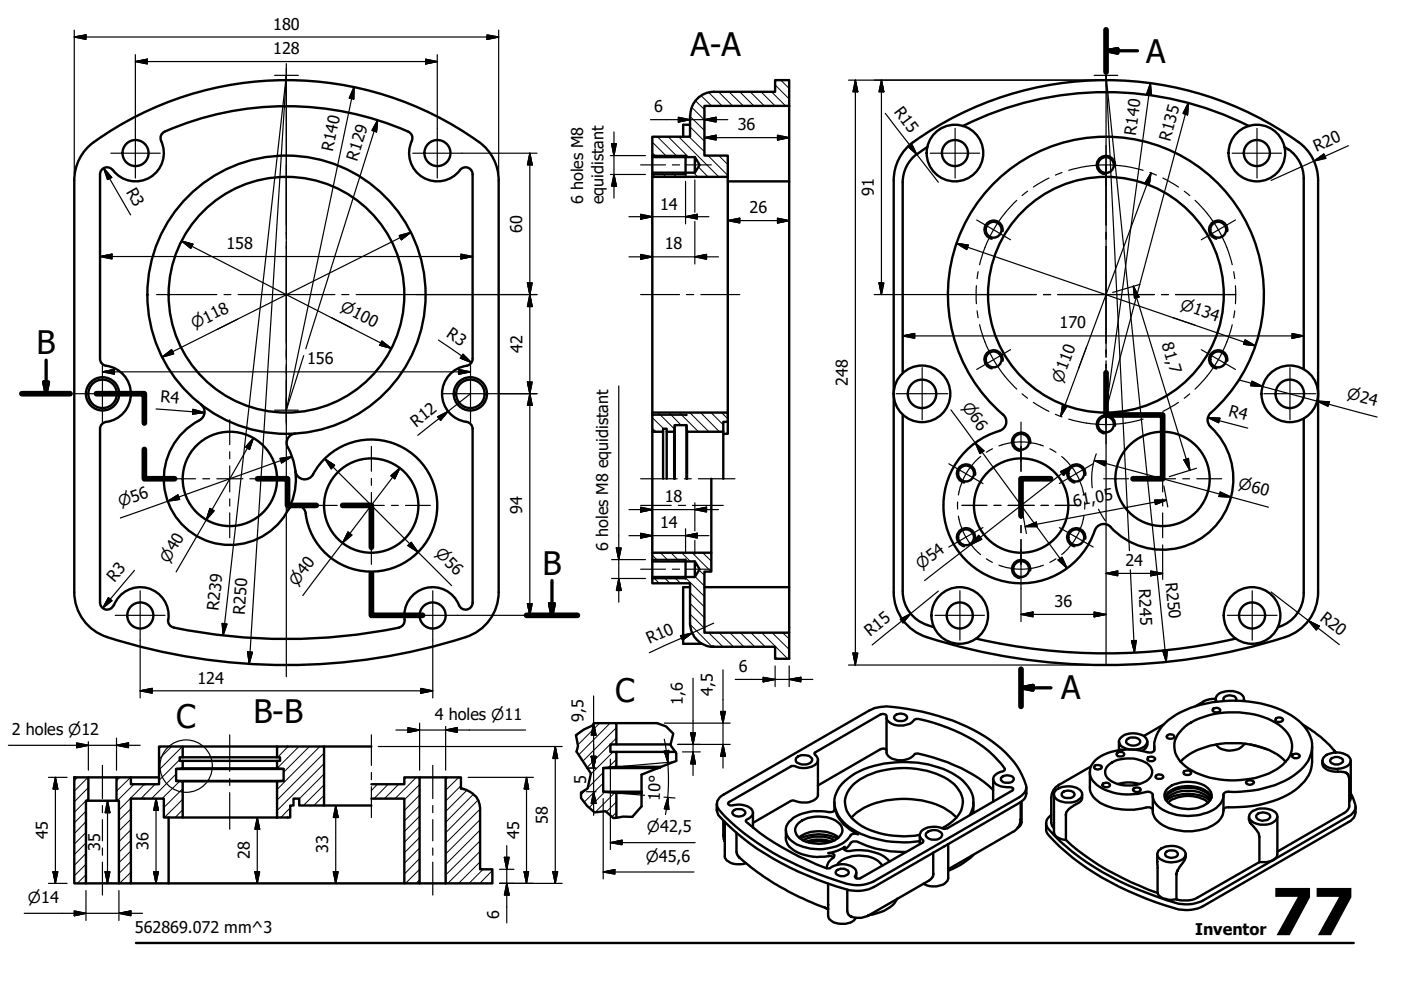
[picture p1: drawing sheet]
<svg xmlns="http://www.w3.org/2000/svg" width="297mm" height="210mm" viewBox="0 0 297 210" stroke-linecap="round" stroke-linejoin="round" font-family="sans-serif">
<!-- layer: Hatch (ISO) -->
<g fill="none" stroke="#000" stroke-width=".21">
<path d="M150.2 19.6l2.9 2.9M152.3 19.5l3 3M154.6 19.5l3 3M156.8 19.5l3 3M159.1 19.5l3 3M161.4 19.5l2.9 3M163.6 19.5l3 3M164.3 18l3 3M165.5 17l1.8 1.8M138.3 36.9l.6 .6M138.3 32.4l1 .9M138.3 30.1l3.2 3.2"/>
<path d="M139.4 29l4.3 4.3M140.3 36.6l.9 .9M141.7 29l4.3 4.3M142.6 36.6l.8 .9M143.9 29l8.5 8.5M144.8 36.6l.9 .9M146.1 29l3.3 3.2M146.3 26.9l3.1 3M146.3 24.7l3.1 3M146.7 22.8l2.7 2.6M147.1 36.6l.8 .9M147.4 21.4l2 1.8"/>
<path d="M148.1 35.4l2 2.1M148.7 20.3l2.2 2.2M150.1 33l4.2 4.2M152.4 33l1.9 1.9M138.3 90.8l.8 .7M138.3 88.6l2.4 2.3M139.5 87.5l3.5 3.5M141.8 87.5l2.6 2.6M144 87.5l4.1 4M145.7 91.4l.1 .1M146.2 87.5l4.1 4M148.5 87.5l4 4"/>
<path d="M150.7 87.5l2.7 2.6M153 87.5l1.3 1.3M138.3 117.7l1.3 1.3M140 117.2l1.9 1.8M142.2 117.2l1.9 1.8M144.5 117.2l1.9 1.8M146.7 117.2l4 4M149 117.2l1.8 1.8M138.4 122.3l1.4 1.4M140.7 122.3l1.3 1.4M142.9 122.3l1.4 1.4M145.2 122.3l4.2 4.2"/>
<path d="M146.3 130.2l3.1 3M146.3 127.9l3.1 3.1M146.3 125.7l3.1 3M146.4 132.4l4.6 4.7M147.4 122.3l2 1.9M148.2 120.9l1.2 1.1M150.2 134.1l3.1 3M152.5 134.1l3 3M154.7 134.1l3 3M157 134.1l3 3M159.2 134.1l3 3M161.5 134.1l5.5 5.6"/>
<path d="M163.7 134.1l3.6 3.6M164.3 139.2l.5 .5M165.9 134.1l1.4 1.4M34.2 158.3l-.5 .4M36.4 158.3l-2.7 2.6M38.7 158.3l-5 4.9M58.9 158.3l-.2 .1M61.1 158.3l-2.2 2.3M63.4 158.3l-4.7 4.6M65.6 158.3l-5.5 5.4M67.8 158.3l-9.1 9.1M68.7 159.7l-10 9.9"/>
<path d="M122.9 155.3l-.7 .8M127.1 153.3l-4.6 4.7M129.3 153.3l-6.6 6.8M130 159.4l-4.8 4.8M130.7 156.5l-6.2 6.2M130.7 154.3l-7.1 7.1M16.4 164.8l-.7 .7M18.2 178.7l-2.5 2.5M18.2 176.5l-2.5 2.5M18.2 174.2l-2.5 2.6M18.2 172l-2.5 2.5M18.7 164.8l-3 2.9"/>
<path d="M18.7 169.3l-3 2.9M18.7 167l-3 3M25.4 164.8l-.7 .7M27.7 164.8l-3 2.9M27.7 175.9l-2.5 2.6M27.7 178.2l-2.5 2.5M27.7 173.7l-2.5 2.5M27.7 171.5l-2.5 2.5M28.4 166.3l-3.5 3.5M30.7 166.3l-5.5 5.4M32.9 166.3l-3 3M37.3 164.1l-5.2 5.2"/>
<path d="M38.1 165.6l-3.7 3.7M38.1 161.1l-4.4 4.4M38.7 171.7l-1.6 1.6M38.7 169.5l-3.8 3.8M38.7 167.2l-4 4M38.7 162.7l-.2 .3M38.7 160.4v.2M61.5 171.3l-1.9 2M62.2 170.7l-.2 .1M68.7 168.6l-2.2 2.2M68.7 166.4l-4.4 4.4M68.7 164.1l-5.3 5.3"/>
<path d="M68.7 161.9l-10 10M80 166.3l-1.3 1.3M82.3 166.3l-3 3M84.5 166.3l-3 3M86 164.8l-.3 .3M88.3 164.8l-4.5 4.5M89 179.8l-3.3 3.2M89 177.6l-3.3 3.2M89 175.3l-3.3 3.3M89 173.1l-3.3 3.2M89 170.9l-3.3 3.2M89 168.6l-3.3 3.3"/>
<path d="M89 166.3l-3.3 3.3M95 164.8l-.5 .5M97.3 164.8l-2.8 2.7M97.7 166.6l-3.2 3.2M99 167.5l-4.5 4.6M100.4 168.4l-5.9 5.9M101.3 169.6l-6.8 7M101.8 178.3l-7.3 7.2M101.8 176l-7.3 7.3M101.8 173.8l-7.3 7.3M101.8 171.5l-7.3 7.3M124.4 167.3l-1.2 1.2"/>
<path d="M127.9 166.1l-4.1 4M127.9 163.8l-3.3 3.3M128.3 167.9l-3.4 3.3M130.4 168.1l-4.2 4.1M130.7 172.2l-1 1M130.7 170l-2.1 2.1M130.7 161l-1.8 1.8M18.2 183.2l-2.5 2.5M18.2 185.5l-1.8 1.8M18.2 180.9l-2.5 2.6M27.7 187.2l-.1 .1M27.7 184.9l-2.4 2.4"/>
<path d="M27.7 182.7l-2.5 2.5M27.7 180.4l-2.5 2.5M89 186.5l-.8 .8M89 184.3l-3 3M89 182l-3.3 3.3M101.8 182.7l-4.6 4.6M101.8 180.5l-6.9 6.8M102.4 184.3l-3 3M104.4 186.9l-.5 .4M104.4 184.6l-2.7 2.7"/>
</g>
<!-- layer: Visible (ISO) -->
<g fill="none" stroke="#000" stroke-width=".51">
<path d="M15.7 38.3v87.2M21.2 37v39.1a1.49 1.49 0 0 0 1.3 1.5 6 6 0 0 1 5.2 6.2 6 6 0 0 1-5.6 5.8 1.49 1.49 0 0 0-.9 1.3M23.9 36.1a1.49 1.49 0 0 0-1.7-.6 1.49 1.49 0 0 0-1 1.5M34.2 29.9a6 6 0 0 1-2.4 7.7 6 6 0 0 1-7.9-1.5M34.2 29.9a1.49 1.49 0 0 1 .7-2 64.2 64.2 0 0 1 51.9 .2l.5 .7 .1 .5a6.8 6.8 0 0 0 .3 6.4 6.1 6.1 0 0 0 10.1 .1 1.49 1.49 0 0 1 1.6-.2 1.49 1.49 0 0 1 .8 1.4M100.2 37v39.1a1.49 1.49 0 0 1-1.3 1.5 6.1 6.1 0 0 0-5.2 6.2 6.1 6.1 0 0 0 5.6 5.8 1.49 1.49 0 0 1 .9 1.3M101.6 30.1a10 10 0 0 1 4.1 8.1M101.6 30.1a69.9 69.9 0 0 0-82.4 .6 10 10 0 0 0-3.5 7.5M105.7 38.3v87.2M138.3 37.5v54h2.3v-.6h.8v.6h1.5l.2-1.4h2.4l.2 1.4h7.7v-2.1h.9v-1.9h-16M138.3 33.3v3.3M145.4 33v4"/>
<path d="M146.3 26.5h-1.5v2.5M147.3 33.3v3.3M154.3 38.5h13M154.3 37.5v50M167.3 22.5v-5.5h-3v2.5h-13a5 5 0 0 0-4.9 5M167.3 22.5h-17.9v10.5h4.9v4.5h-16v-.9h9l1-1.6-1-1.7h-9v-4.3h8v-4.5M167.3 22.5v111.6M189.5 38.3v87.2M191.4 38.6v40.5M194.5 32.6a7.5 7.5 0 0 0-3.1 6.1M196.7 31.1l-2.2 1.6M204.1 26.7a67.5 67.5 0 0 1 60.7 .1"/>
<path d="M272.3 31.1l.9 .6M273.2 31.7a7.5 7.5 0 0 1 3.2 6.1M275.3 30.1a10 10 0 0 1 4.2 8.1M275.3 30.1a69.9 69.9 0 0 0-82.4 .6 10 10 0 0 0-3.4 7.5M276.4 37.8v40.5M279.5 38.3v87.2M21.2 90.9v36.9M42.6 85.7a2 2 0 0 1-.3 3.4 14 14 0 0 0-6 18.9 14 14 0 0 0 19 5.9 14 14 0 0 0 5.8-19M62.6 99.9a2 2 0 0 0 1.6 1.7 2 2 0 0 0 2.2-1 14 14 0 0 1 22.5-3 14 14 0 0 1-4.3 22.3 14 14 0 0 1-19.8-11 1.99 1.99 0 0 0-1.6-1.8 1.99 1.99 0 0 0-2.1 1.1M62.6 91.9a2 2 0 0 0-1.6 3M100.2 90.9v36.9M138.3 91.5v25.7"/>
<path d="M140.6 91.5v10M141.4 91.5v10M142.9 91.5v10M143.1 90.1v11.4M145.5 90.1v11.4M145.7 91.5v10M153.4 91.5v10M154.3 89.4v2.6h-.9M191.4 87.9v37.4M211.9 91.4a16.5 16.5 0 0 0-7.1 27.4 16.5 16.5 0 0 0 27.5-6.7 2 2 0 0 1 3.2-.4M212.7 87.9a2 2 0 0 1-.8 3.4M256.7 90.5a15 15 0 0 1 .4 21.7 15 15 0 0 1-21.6-.5"/>
<path d="M256.7 87.6a33.5 33.5 0 0 0 1.8-48.4 33.5 33.5 0 0 0-48.4 .3 33.5 33.5 0 0 0 2.5 48.4M256.7 87.5a2 2 0 0 0 0 3M276.4 88.7v37a7.5 7.5 0 0 1-5.4 7.3M138.3 119v3.3M145.4 118.7v4M147.3 119v3.3M150.8 101.5v15.7M15.7 125.5a10 10 0 0 0 7 9.6 124.3 124.3 0 0 0 77.1-.4 10 10 0 0 0 5.9-9.2M21.2 127.8a1.49 1.49 0 0 0 1.2 1.4 1.49 1.49 0 0 0 1.7-.9M24.1 128.3a6 6 0 0 1 7.2-3.6 6 6 0 0 1 4.4 6.7M35.6 131.4a1.53 1.53 0 0 0 1.2 1.7 119.5 119.5 0 0 0 47.8 0M85.8 131.4a1.49 1.49 0 0 1-1.2 1.6"/>
<path d="M100.2 127.8a1.49 1.49 0 0 1-1.2 1.4 1.49 1.49 0 0 1-1.7-.9 6 6 0 0 0-7.1-3.6 6 6 0 0 0-4.4 6.7M146.3 124.5h-1.5v12h4M149.4 124.5h17.9M151 137.1h.3a5 5 0 0 1-5-5v-8.4h-8v-1.4h9l1-1.6-1-1.7h-9v-1.8h12.5v4h-1.4v12.9h17.9v5.6h-3v-2.6h-13M189.5 125.5a10 10 0 0 0 6.9 9.6 124.4 124.4 0 0 0 77.1-.4 10 10 0 0 0 6-9.2M191.4 125.4a7.5 7.5 0 0 0 5.2 7.1M196.6 132.5l1.4 .5M207 135.4a122.5 122.5 0 0 0 55 0M38.7 158.3h20M68.7 158.3h10M122.2 159.4l3.1 4.6-.7 3.2-1.4 .9M125.9 153.3h4.8v4.5h-1.3v1.6h1.3v3.2l-2.8 .2v5.1l2.8 .2v5.3"/>
<path d="M130.7 159.4h12.5M130.7 157.8h11.5M130.7 153.3h8.6M188 152.1v7.4a2.48 2.48 0 0 0 2.4 1.7 3.9 3.9 0 0 0 3.7-1.4h.2a33.7 33.7 0 0 1 15.3 6.8l1 .9M188 159l-.6-.3-.7 .1-13.3 7.7M189.7 151.7a1.71 1.71 0 0 1 2.6 .4 1.66 1.66 0 0 1-2.8 0zM236.8 159.7a1.04 1.04 0 0 1 1.6 .2 .95 .95 0 0 1-1.7 .1zM237.2 157.2v1.8M237.8 159h-.5M239 156.8a1.94 1.94 0 0 1 2.7 .3 1.54 1.54 0 0 1-2.3 .8 .66 .66 0 0 1-.6-.4 .66 .66 0 0 1 .2-.7zM239.8 158.9a2.34 2.34 0 0 1-2.6-1.7 2.8 2.8 0 0 1 3.3-1.7l1.1 .2a1.57 1.57 0 0 1 1.5 2.1 3.1 3.1 0 0 1-2.9 1.1M243.3 157.2v.6l-.3 .8-.9 .6"/>
<path d="M244.7 158.2v1M246.8 153.6l-4.3 2.5M247.3 156.1a.94 .94 0 0 1 1.7 .2 1.05 1.05 0 0 1-1.7-.2zM250.6 154.7a13.2 13.2 0 0 1 7.7-3.5 17.8 17.8 0 0 1 13.5 3 4.9 4.9 0 0 1 .2 7.9 17.1 17.1 0 0 1-12.3 3.3 14.7 14.7 0 0 1-9.5-4 4.7 4.7 0 0 1 .4-6.7zM257.3 150.2l.8-.1a.49 .49 0 0 1 .6 .4 .49 .49 0 0 1-.6 .5h-.5l-.4-.2-.2-.3zM257.6 148.2h.1a4.2 4.2 0 0 0-2.6 .6l-1.7 1M257.7 148.2v.6M262 148.6a.67 .67 0 0 0 0-.7 .67 .67 0 0 0-.6-.4 1.41 1.41 0 0 0-2 .7l.2 .4M263.7 148.6a1.65 1.65 0 0 0-1.8-1.9 4.1 4.1 0 0 0-4 .9 .95 .95 0 0 0 0 1.2M263.8 148.2v.4M264.2 157.7l-.3 .1a4.2 4.2 0 0 1-5.8 .4l-.2-.4M265.1 157.8l3.5 1"/>
<path d="M270.6 152.3a.82 .82 0 0 1 .8-.2 .82 .82 0 0 1 .6 .7 1.08 1.08 0 0 1-1.6-.1zM274.1 159.9l.8-.1 .6 .3a.79 .79 0 0 1-.5 .7 .79 .79 0 0 1-.8-.2l-.3-.2zM276.2 153.6a23.1 23.1 0 0 1 7 5.9l-.3-.3M278.2 158.2a13.1 13.1 0 0 1-.4 5.4 12 12 0 0 1-7.9 6.2 31.6 31.6 0 0 1-10.1 1.4l-.4 .5M15.7 164.8h3v5h-.5v17.5h-2.5zM18.7 164.8h6M18.7 169.8h6M24.7 164.8h3v1.5h6v-8h5v2.3h-.6v.7h.6v1.6l-1.4 .1v2.6h1.4v7.7h-4v-4h-7v18h-2.5v-17.5h-.5zM27.7 164.8h6M35.8 173.3v14M37.3 165.6h22.8M37.3 163h22.8"/>
<path d="M38.7 173.3h22.8v-2.5h.7v-1.5h1.2v1.5h5.3v-12.5h-10v2.3h.7v.7h-.7v1.6l1.4 .1v2.6h-1.4v7.7M38.7 165.6h20M38.7 162.9h20M38.7 161.3h20M38.7 160.6h20M68.7 170.8h10M78.7 166.3h7v-1.5h3.3v22.5h-3.3v-18h-7M89 164.8h5.5M98 167.2h-.3v-2.4h-3.2v22.5h9.9v-3h-2.6v-13a4.6 4.6 0 0 0-3.8-4.1l.2 .1M127.9 167.9h8.1M127.9 162.8h11.6M130.7 168.1h5.3"/>
<path d="M130.7 162.6h9.4M136 167.9v.2M136 168.1v2.9l-2 2.2M139.5 162.8l-3.5 1.4v3.7M140.1 162.6l-.6 .2M143.4 161.3l-3.3 1.3M152.6 169.1l31.7-18.4a9.1 9.1 0 0 1 6.1-.7 44.9 44.9 0 0 1 19.8 7.1 17.5 17.5 0 0 1 7.4 9.8v.4a2.53 2.53 0 0 1-1.4 1.7l-30.9 17.9a7.9 7.9 0 0 1-5.8 .5 66.1 66.1 0 0 1-23.3-12 18.8 18.8 0 0 1-4.1-4.4 2.03 2.03 0 0 1 .5-1.9zM153.4 174v3.3l.3 1.1-.1-.1M153.7 174.2v7.6a3.3 3.3 0 0 0 3.5 1.4l1-.2M154.4 170.2l13.4-7.8h.6a4.4 4.4 0 0 0 4.8-.6 1.26 1.26 0 0 0-.5-1.9v-.2l.2-.2 13.8-8a.77 .77 0 0 1 .9-.1 .77 .77 0 0 1 .4 .8 2.66 2.66 0 0 0 3 1.6 2.97 2.97 0 0 0 2.9-1.2l.4-.2a33.1 33.1 0 0 1 16.4 7.8 10.7 10.7 0 0 1 2.3 2.9l-.2 .4a2.51 2.51 0 0 0-2.2 1.6 2.17 2.17 0 0 0 2.4 1.7l1.5 .2 .3 .4-.2 .2-13.7 8-.6 .1a4.9 4.9 0 0 0-5 .6 1.24 1.24 0 0 0 .5 1.9l-.2 .5-13.1 7.5a.7 .7 0 0 1-.8 .1 .7 .7 0 0 1-.4-.6 1.26 1.26 0 0 0-.6-2 4.8 4.8 0 0 0-4.9 .4h-.2a53.8 53.8 0 0 1-17.4-9.9l-.1-.2a3.9 3.9 0 0 0 1.5-1.6 2.1 2.1 0 0 0-2.2-1.7l-1-.1-1.5 .2-.5-.3zM155.4 171.9a1.71 1.71 0 0 1 2.7 .4 1.59 1.59 0 0 1-2.8 0zM156.1 176.6v4.2l.6 1"/>
<path d="M159.6 172.3v3.2M166.6 176a3.8 3.8 0 0 0 1.7 4.2 10.5 10.5 0 0 0 7.6 1.3l.9 .3M167.3 174.2a8.9 8.9 0 0 1 7.6-2.1l1.4 .1 .5-.2 .2-.5a8.4 8.4 0 0 0 4.9 5.4 1.41 1.41 0 0 0-1.9 .7 7.8 7.8 0 0 1-5.7 2.5 9.6 9.6 0 0 1-6.9-2.2 2.69 2.69 0 0 1-.1-3.7zM168.8 160.8a2.45 2.45 0 0 1 3.3 0 1.32 1.32 0 0 1-1.7 1.3l-.8-.1a.86 .86 0 0 1-.8-1.2zM169.2 174.6a7.2 7.2 0 0 1 8.7-.1 1.86 1.86 0 0 1-.1 3.1 7.3 7.3 0 0 1-8.3 0 1.91 1.91 0 0 1-.3-3zM169.4 177.6a7.2 7.2 0 0 1 8.4 0M169.7 177.8a9.2 9.2 0 0 1 7.8 0M170.2 178.2a7.9 7.9 0 0 1 6.8 0M170.9 178.5a8.2 8.2 0 0 1 5.4 0M171.1 178.5a8.4 8.4 0 0 1 5 0M171.4 178.6l1.9-.3 2.5 .3M173.4 161.1v7.3a2.3 2.3 0 0 1-2.3 1.8l-1.6-.1-1.4-.4-.5 .1-8 4.7"/>
<path d="M176.9 170.1v1.8M180.5 173.3a13.9 13.9 0 0 1 9.5-3.8 17.9 17.9 0 0 1 11.6 2.7l1.2 1.1M196.5 176.5a2.29 2.29 0 0 1 3.2 .3 1.3 1.3 0 0 1-1.7 1.2 1.27 1.27 0 0 1-1.7-1.3zM199.7 175.6a7.6 7.6 0 0 0 4.3-4.4 5.4 5.4 0 0 0-3-5.9 19.2 19.2 0 0 0-18.7 0 5.4 5.4 0 0 0-2.8 6.6 10.2 10.2 0 0 0 6.9 4.7 21.1 21.1 0 0 0 8.6 .4v2M201 179v7.2a2.48 2.48 0 0 1-2.4 1.7h-1.6l-1.2-.5M205.6 172.8a5.3 5.3 0 0 0-.9-6.6 15.6 15.6 0 0 0-9-4.3 21.9 21.9 0 0 0-15.2 2.6 6.6 6.6 0 0 0-3.5 6.4 7.9 7.9 0 0 0 4.7 5.5 22.3 22.3 0 0 0 13.3 1.9M206.4 170.1v2.3M210.6 165.2v4.8M212.4 164.8a1.87 1.87 0 0 1 2.5 .1 .96 .96 0 0 1-1.3 1.1 1.04 1.04 0 0 1-1.4-1.1zM216.4 173.8v-.1a3.2 3.2 0 0 1-1.6 2.7l-13.8 7.9M216.4 170.1v3.6M216.6 170v4.3l-.3 .8-.6 .4"/>
<path d="M217.6 167a2.79 2.79 0 0 1-1.4 3.2l-30.9 17.9a7.9 7.9 0 0 1-5.8 .5 61.3 61.3 0 0 1-24.6-13.1l-1.2-1.2a3.8 3.8 0 0 1-1.7-3.8M222.9 172.8a1.97 1.97 0 0 0-.5 3.1 51.3 51.3 0 0 0 20.6 13.4l2 .7a19.4 19.4 0 0 0 6.3 1.7l2-.1 1.8-.7 14.8-8.6M223.5 168.4v8a2.32 2.32 0 0 0 2.5 1.7M224 167.4a4.3 4.3 0 0 1 5.2 .4 1.13 1.13 0 0 1-.5 1.7 4 4 0 0 1-5.1-.6 1.2 1.2 0 0 1 .4-1.5zM224.4 166.5l.1-.1a3.4 3.4 0 0 0-1.6 2.7v5.3l.2 .7 .4 .4M225.2 168.1a1.78 1.78 0 0 1 2.6 .1v.2a1.56 1.56 0 0 1-2.1 .7 .66 .66 0 0 1-.5-.3 .66 .66 0 0 1 0-.7zM226 178.1a50.6 50.6 0 0 0 15.6 9.7l3.8 1.5M226 172.8v5.3M229.4 168.4a2.1 2.1 0 0 1-1.5 2.3 3.2 3.2 0 0 0-1.9 2v.1v-.1M231.1 163.7v3.2a4.1 4.1 0 0 0 2.8 3.6 14.5 14.5 0 0 0 9.6 .7l.7 .2 .2 .3M231.3 162.5l-6.8 3.9M232 162.5a1.07 1.07 0 0 1 1.6 .2 .9 .9 0 0 1-.8 .5 .9 .9 0 0 1-.8-.6z"/>
<path d="M232.3 161.1a12.4 12.4 0 0 1 11.3-1.6h.6l.5-.4a7.4 7.4 0 0 1 3.9-7 25.3 25.3 0 0 1 19.9-2.6 14.1 14.1 0 0 1 9 5.9 6.6 6.6 0 0 1-2.5 8.5 22.8 22.8 0 0 1-14.5 4h-.6l-.5 .4a3.9 3.9 0 0 1-2.7 3.7 11.6 11.6 0 0 1-10.8-.7 3.5 3.5 0 0 1-1.6-3l-.8-.4a13.2 13.2 0 0 1-10.9-1.4 3.3 3.3 0 0 1-.3-5.4zM233.9 166.1a.86 .86 0 0 1 1.4 .5 1.05 1.05 0 0 1-1.6-.2zM234.9 162.3a7.2 7.2 0 0 1 8.7-.1 2.01 2.01 0 0 1-.5 3.4 7.4 7.4 0 0 1-8.3-.6 1.92 1.92 0 0 1 .1-2.7zM237 166.2l2-.3 2.6 .3M240.3 167.2a1.04 1.04 0 0 1 1.6 .2 .9 .9 0 0 1-.9 .5 .9 .9 0 0 1-.8-.5zM243.5 160.6l.7-.2 .7 .4a.79 .79 0 0 1-.6 .6 .79 .79 0 0 1-.8-.1 .38 .38 0 0 1-.2-.4 .38 .38 0 0 1 .2-.3zM244.4 168.6v3.3a4 4 0 0 0 2.8 3.4 11.3 11.3 0 0 0 10.5-.7l.9-.8a2.73 2.73 0 0 0 .8-1.9v-3.3M245 164.5a1.04 1.04 0 0 1 1.6 .2 .95 .95 0 0 1-1.6-.1zM247 169.1a4.5 4.5 0 0 1 4.2-2.4 5.7 5.7 0 0 1 5.5 2l.2 .4M247 169.3a4.8 4.8 0 0 1 4.2-2.3 6.2 6.2 0 0 1 5.4 1.9l.2 .4M247.1 169.6a6 6 0 0 1 5.5-1.9 5.2 5.2 0 0 1 4 1.9M247.3 169.7a8.3 8.3 0 0 1 9.2 0"/>
<path d="M247.5 167.2a7.2 7.2 0 0 1 8.7 0 1.94 1.94 0 0 1-.5 3.3 7.4 7.4 0 0 1-7.9-.2 1.91 1.91 0 0 1-.3-3.1zM247.6 168.1a8.2 8.2 0 0 1 8.6 0M247.6 170.2a7.1 7.1 0 0 1 8.6 0M250.3 161.5a13.4 13.4 0 0 1 8.4-3.8 19.3 19.3 0 0 1 12.1 2.2l1.8 1.6M251 163.6a.99 .99 0 0 1 1.5 .2 .92 .92 0 0 1-.8 .5 .92 .92 0 0 1-.8-.5zM264.3 165.7a1.07 1.07 0 0 1 1.6 .2 .95 .95 0 0 1-.9 .5 .95 .95 0 0 1-.8-.6zM264.8 173.1v.7l.3 .7M265.2 174.5l.4 .6a4.1 4.1 0 0 1 1.4 2.4v5.3M265.4 172.1a4.3 4.3 0 0 1 5.2 .4 1.38 1.38 0 0 1-.9 2 4.1 4.1 0 0 1-4.8-.9 1.37 1.37 0 0 1 .5-1.5zM266.5 172.7a2.1 2.1 0 0 1 2.7 .1 .96 .96 0 0 1-1.2 1.2 1.16 1.16 0 0 1-1.6-1.1zM270.8 173.1v8a1.35 1.35 0 0 1-.9 1.2M280.4 161.3a2.06 2.06 0 0 0 2.1 2.2l1.1 .1"/>
<path d="M280.7 160.6a4.1 4.1 0 0 1 5.4 0 1.49 1.49 0 0 1-1.2 2.2 3.9 3.9 0 0 1-4.4-1l-.1-.6zM282.2 160.9a1.65 1.65 0 0 1 2.5 .4 1.33 1.33 0 0 1-1.7 .8l-.3-.1a.65 .65 0 0 1-.6-.4 .65 .65 0 0 1 .1-.7zM283.7 163.6l1.2 .1 .5 .2M285.4 163.9l.5 .4 .2 1.2v-.2M286.1 165.5v5.7l-.7 .9-14.6 8.5M286.4 161.3v8l-.3 .7M286.4 168.2l.7 1.6a2.26 2.26 0 0 1-1.2 3.3l-16 9.2M287.4 171a2.79 2.79 0 0 1-1.5 3.3l-30.8 17.8a7.9 7.9 0 0 1-5.9 .5 62.5 62.5 0 0 1-24.5-13.1 12.9 12.9 0 0 1-2.8-3l-.1-1.9M18.2 187.3h7M27.7 187.3h58M89 187.3h5.5M156.8 181.8a57.9 57.9 0 0 0 18.8 11l-.7-.4"/>
<path d="M175.6 191.9v2.3a2.47 2.47 0 0 0 2.6 1.7 3.2 3.2 0 0 0 3.3-1.3M175.6 187.4v4.4M177.4 184.6a1.66 1.66 0 0 1 2.6 .4 1.66 1.66 0 0 1-2.8 0zM177.5 183.4a6 6 0 0 1 5.3-1.9 5.1 5.1 0 0 1 4.3 2.1M179.1 180.2l1-1a1.24 1.24 0 0 1 1.8-.7 23 23 0 0 0 10.2 2.1M179.6 188.6v4.7l.4 .7 .5 .3M181.5 185v1.2M183.9 194.2l.2-.1a4.7 4.7 0 0 1-3.5 .3M188.6 182.7a8.4 8.4 0 0 0-6.9-2.5l-1.5 .2-.9-.1a.41 .41 0 0 1-.4-.3 .41 .41 0 0 1 .2-.5l-1.6 .9-1.9 .5h.7a.57 .57 0 0 1 .5 .7l-.5 .6a2.92 2.92 0 0 0-1.1 1.9M190.2 190.5a6.4 6.4 0 0 1-4.3 3.1l-1.7 .4M197.9 185.3a1.58 1.58 0 0 1-.9 1.4l-12.9 7.4M197.9 180.8v4.5"/>
<path d="M206.4 181.3l-2.8 2.1-2.6 1.2M245.4 182.7v6.6M245.4 181.1v1.6M245.4 189.3a2.61 2.61 0 0 0 2.5 1.5l1.5-.1M245.6 180.4a4 4 0 0 1 5.7 .4 1.62 1.62 0 0 1-1.4 1.8 3.9 3.9 0 0 1-4.4-1 1.05 1.05 0 0 1 .1-1.2zM247.2 180.7a1.65 1.65 0 0 1 2.5 .4 1.59 1.59 0 0 1-2.3 .5 .58 .58 0 0 1-.2-.9zM249.4 185.4v5.3M249.6 184.7l-.2 .6M251.4 181.1l-.2 1.2-1.1 1.4-.5 1 .1-.1M267 182.8l-13.1 7.5a5.8 5.8 0 0 1-4.5 .4M269.9 182.3l-1.3 .5h-1.6"/>
<circle cx="28.7" cy="32.5" r="2.76"/>
<circle cx="92.7" cy="32.5" r="2.76"/>
<circle cx="202.5" cy="32.5" r="2.76"/>
<circle cx="202.5" cy="32.5" r="6"/>
<circle cx="234.5" cy="35" r="1.68"/>
<circle cx="266.5" cy="32.5" r="2.76"/>
<circle cx="266.5" cy="32.5" r="6"/>
<circle cx="210.7" cy="48.7" r="1.68"/>
<circle cx="258.3" cy="48.7" r="1.68"/>
<circle cx="60.7" cy="62.5" r="25"/>
<circle cx="60.7" cy="62.5" r="29.5"/>
<circle cx="210.7" cy="76.2" r="1.68"/>
<circle cx="234.5" cy="62.5" r="25"/>
<circle cx="258.3" cy="76.2" r="1.68"/>
<circle cx="21.7" cy="83.5" r="3"/>
<circle cx="21.7" cy="83.5" r="3.5"/>
<circle cx="99.7" cy="83.5" r="3"/>
<circle cx="99.7" cy="83.5" r="3.5"/>
<circle cx="195.5" cy="83.5" r="3"/>
<circle cx="195.5" cy="83.5" r="6"/>
<circle cx="216.5" cy="93.7" r="1.68"/>
<circle cx="234.5" cy="90" r="1.68"/>
<circle cx="273.5" cy="83.5" r="3"/>
<circle cx="273.5" cy="83.5" r="6"/>
<circle cx="48.7" cy="101.5" r="10"/>
<circle cx="78.7" cy="107.2" r="10"/>
<circle cx="204.8" cy="113.9" r="1.68"/>
<circle cx="204.8" cy="100.4" r="1.68"/>
<circle cx="216.5" cy="107.2" r="10"/>
<circle cx="228.2" cy="113.9" r="1.68"/>
<circle cx="228.2" cy="100.4" r="1.68"/>
<circle cx="246.5" cy="101.5" r="10"/>
<circle cx="29.7" cy="130.5" r="2.76"/>
<circle cx="91.7" cy="130.5" r="2.76"/>
<circle cx="203.5" cy="130.5" r="2.76"/>
<circle cx="203.5" cy="130.5" r="6"/>
<circle cx="216.5" cy="120.7" r="1.68"/>
<circle cx="265.5" cy="130.5" r="2.76"/>
<circle cx="265.5" cy="130.5" r="6"/>
</g>
<!-- layer: Visible Narrow (ISO) -->
<g fill="none" stroke="#000" stroke-width=".38">
<path d="M138.3 33h7.1M138.3 37h7.1M236.4 35.3a2 2 0 0 0-1.6-2.3 2 2 0 0 0-2.3 1.6 2 2 0 0 0 1.6 2.4M212.6 49.1a2 2 0 0 0-1.6-2.4 2 2 0 0 0-2.3 1.7 2 2 0 0 0 1.6 2.3M260.3 49.1a2 2 0 0 0-1.7-2.4 2 2 0 0 0-2.3 1.7 2 2 0 0 0 1.6 2.3M212.6 76.6a2 2 0 0 0-1.6-2.4 2 2 0 0 0-2.3 1.7 2 2 0 0 0 1.6 2.3M260.3 76.6a2 2 0 0 0-1.7-2.4 2 2 0 0 0-2.3 1.7 2 2 0 0 0 1.6 2.3M138.3 88h7.1M218.5 94a2 2 0 0 0-1.6-2.3 2 2 0 0 0-2.4 1.6 2 2 0 0 0 1.7 2.3M236.4 90.3a2 2 0 0 0-1.6-2.3 2 2 0 0 0-2.3 1.6 2 2 0 0 0 1.6 2.4M138.3 118.7h7.1M206.8 114.3a2 2 0 0 0-1.6-2.3 2 2 0 0 0-2.4 1.6 2 2 0 0 0 1.7 2.3"/>
<path d="M206.8 100.7a2 2 0 0 0-1.6-2.3 2 2 0 0 0-2.4 1.6 2 2 0 0 0 1.7 2.4M230.2 100.7a2 2 0 0 0-1.7-2.3 2 2 0 0 0-2.3 1.6 2 2 0 0 0 1.6 2.4M230.2 114.3a2 2 0 0 0-1.7-2.3 2 2 0 0 0-2.3 1.6 2 2 0 0 0 1.6 2.3M138.3 122.7h7.1M218.5 121a2 2 0 0 0-1.6-2.3 2 2 0 0 0-2.4 1.6 2 2 0 0 0 1.7 2.3"/>
</g>
<!-- layer: Visible (ISO) -->
<circle cx="145.4" cy="88" r=".25" fill="#000"/>
<!-- layer: Break Line (ISO) -->
<path d="M125.9 153.3l-.3 .5-1.8 .9-1.7 1.2 .5 2.3-.4 1.2M139.3 153.3l1.9 .7 1.5 1.5-.5 2.5 1.2 1.7v1.6M123.2 168.1v1.1l1.3 1.7 1.5 1.3 2.4-.2 1.6 1.5 2.1-.4 1.9 .1" fill="none" stroke="#000" stroke-width=".51"/>
<!-- layer: Section Line (ISO) -->
<path d="M234.5 6.3v9M234.5 79v9h12v13.5h-6.3M4.6 83.5h10.3M20.4 83.5h10.2v6.2M30.6 95.3v6.2h6.4M54.6 101.5h6.4v5.7h6.1M72.6 107.2h6.1v8.8M222.8 101.5h-6.3v7.9M78.7 121.6v8.9h10.9M111.6 130.5h10.8M216.5 141.9v7.9" fill="none" stroke="#000" stroke-width="1.2"/>
<path d="M234.5 10.8l2.5-.5v1zM234.5 10.8h6.7M9.8 76.4v7.1M9.3 81h1l-.5 2.5zM116.5 128h1l-.5 2.5zM117 123.1v7.4M216.5 145.8l2.5-.5v1zM216.5 145.8h6.3" fill="none" stroke="#000" stroke-width=".7"/>
<path d="M234.5 10.8l2.5-.5zM234.5 10.8l2.5-.5v1zM9.3 81l.5 2.5zM9.3 81h1l-.5 2.5zM116.5 128l.5 2.5zM116.5 128h1l-.5 2.5zM216.5 145.8l2.5-.5zM216.5 145.8l2.5-.5v1z" fill="#000" stroke="#000" stroke-width=".7"/>
<!-- layer: Detail Boundary (ISO) -->
<circle cx="39.5" cy="162.4" r="5.6" fill="none" stroke="#000" stroke-width=".25"/>
<!-- layer: Title (ISO) -->
<path d="M28.8 199.9h258.2" fill="none" stroke="#000" stroke-width=".51"/>
<!-- layer: Centerline (ISO) -->
<g fill="none" stroke="#000" stroke-width=".25">
<path d="M135.8 35h5.3M142.6 35h1.5M145.5 35h5.3M222.4 37.7l-3.3 2M225.2 36.6l-1.4 .5M226.6 36.1a27.5 27.5 0 0 1 15.8 0M243.8 36.6l1.4 .5M246.5 37.8l3.4 1.9M207.4 57.6l-.2 1.5M215.6 42.5a27.5 27.5 0 0 0-7.9 13.6M217.9 40.5l-1.2 1M251.1 40.5l1.2 1"/>
<path d="M253.4 42.5a27.5 27.5 0 0 1 7.9 13.6M261.6 57.6l.2 1.5M135.8 62.5h8.3M145.5 62.5h1.6M148.6 62.5h8.2M207 60.6v3.8M207.2 65.9l.2 1.5M207.7 68.8a27.5 27.5 0 0 0 7.9 13.7M261.3 68.9a27.5 27.5 0 0 1-7.9 13.6M261.8 65.9l-.2 1.5M261.9 60.6v3.8M207.9 96.8a13.5 13.5 0 0 0-4.7 8.2"/>
<path d="M210.4 95.1l-1.3 .8M211.8 94.5a13.5 13.5 0 0 1 9.4 0M216.7 83.5l1.2 .9M219.1 85.3l3.3 1.9M222.6 95.1l1.3 .8M223.8 87.8l1.4 .6M225.1 96.8a13.5 13.5 0 0 1 4.7 8.2M226.6 88.9a27.5 27.5 0 0 0 15.8 0M245.2 87.8l-1.4 .6M249.9 85.3l-3.4 1.9M252.2 83.5l-1.1 .9M135.8 101.5h7.8"/>
<path d="M135.8 107.2h6.5M143.8 107.2h1.6M145.1 101.5h1.5M146.8 107.2h6.6M148.1 101.5h7.7M203 106.4v1.5M203.2 109.4a13.5 13.5 0 0 0 4.7 8.2M209.1 118.5l1.3 .7M211.8 119.8a13.5 13.5 0 0 0 9.4 0M223.9 118.5l-1.3 .7M225.6 117.2l-.5 .4M229.8 109.4a13.5 13.5 0 0 1-4.2 7.8"/>
<path d="M230 106.4v1.5M135.8 120.7h5.3M142.6 120.7h1.5M145.5 120.7h5.3M48.7 155.8v7.7M78.7 155.8v6.5M21.7 162.3v7M21.7 170.8v1.5M21.7 173.8v4.5M21.7 179.8v1.5M48.7 165.1v1.4M48.7 168.1v7.7"/>
<path d="M78.7 163.8v1.5M78.7 166.8v6.5M91.8 162.3v7M91.8 170.8v1.5M91.8 173.8v4.5M91.8 179.8v1.5M21.7 182.8v7M91.8 182.8v7"/>
</g>
<!-- layer: Center Mark (ISO) -->
<g fill="none" stroke="#000" stroke-width=".25">
<path d="M58.2 16h5M60.7 13.5v5M60.7 14.4v61.8M232 16h5M234.5 13.5v5M234.5 16v59.7M23.5 32.5h10.5M28.7 27.2v10.6M87.5 32.5h10.5M92.7 27.2v10.6M197.2 32.5h10.5M202.5 27.2v10.6"/>
<path d="M234.5 30.8v8.4M261.2 32.5h10.5M266.5 27.2v10.6M60.7 54.2v32.8v-2.5M207.1 46.6l7.1 4.2M261.9 46.6l-7.2 4.2M21.7 77.5v12M33.2 62.5h12.8M47.5 62.5h1.5M50.5 62.5h20.5M60.7 77.3v66.2M72.5 62.5h1.5"/>
<path d="M75.5 62.5h12.7M99.8 77.5v12M195.5 77.9v11.1M207 62.5h12.7M214.2 74.1l-7.1 4.2M221.2 62.5h1.6M224.2 62.5h20.5M234.5 76.5v64.5M246.3 62.5h1.4M249.2 62.5h12.8M254.7 74.1l7.2 4.2M273.5 77.9v11.1"/>
<path d="M15.7 83.5h12M48.7 89v5.3M48.7 95.8v1.5M48.7 98.8v5.5M58.2 87h5M78.7 94.7v5.2M93.7 83.5h12M190 83.5h11M201.2 98.3l7.2 4.2M216.5 89.5v8.3M216.5 94.7v5.2M231.8 98.3l-7.2 4.2"/>
<path d="M234.5 85.8v8.3M246.5 89v5.3M246.5 95.8v1.5M246.5 98.8v5.5M268 83.5h11M36.3 101.5h5.2M43 101.5h1.4M46 101.5h5.5M48.7 105.8v1.5M48.7 108.7v5.3M53 101.5h1.5M56 101.5h5.2"/>
<path d="M66.2 107.2h5.3M73 107.2h1.5M76 107.2h5.5M78.7 101.4v1.5M78.7 104.4v5.5M78.7 111.4v1.5M78.7 114.4v5.3M83 107.2h1.5M86 107.2h5.2M204 107.2h5.2M208.4 111.9l-7.2 4.1M210.8 107.2h1.4"/>
<path d="M213.7 107.2h5.6M216.5 116.5v8.3M216.5 101.4v1.5M216.5 104.4v5.5M216.5 111.4v1.5M216.5 114.4v5.3M220.7 107.2h1.5M223.7 107.2h5.3M224.6 111.9l7.2 4.1M234 101.5h5.3M240.7 101.5h1.6M243.7 101.5h5.5"/>
<path d="M246.5 105.8v1.5M246.5 108.7v5.3M250.8 101.5h1.4M253.7 101.5h5.3M24.4 130.5h10.6M29.7 125.3v10.4M86.5 130.5h10.5M91.8 125.3v10.4M198.2 130.5h10.5M203.5 125.3v10.4M260.2 130.5h10.6M265.5 125.3v10.4"/>
</g>
<!-- layer: Dimension (ISO) -->
<g fill="none" stroke="#000" stroke-width=".25">
<path d="M15.7 7.8l2.5-.4v1zM15.7 7.8h90M15.7 6.4v30.3M28.7 13.1l2.5-.6v1.1zM28.7 13.1h64M28.7 11.6v15.6M75.1 18.5l-.1 2.5-1-.2zM75.1 18.5l-14.4 68.5 3.7-11.6M90.2 12.5l2.5 .6-2.5 .5zM92.7 11.6v15.6M103.3 7.4l2.4 .4-2.4 .6zM105.7 6.4v30.3"/>
<path d="M179.9 17h53.1M181.4 17l.5 2.5h-1.1zM181.4 17v124M186.9 17l.5 2.5h-1zM186.9 17v45.5M243.9 17.6l.2 2.6-1-.2zM243.9 17.6l-9.4 69.4 17.5-65.2M22 35.7l1.7 1.9-.9 .5zM22 35.7l5.7 9.9M80.1 25.4l-.3 2.6-.9-.3zM80.1 25.4l-15.3 48.5M98 32.5h15.9"/>
<path d="M112.3 32.5l.5 2.5h-1zM112.3 32.5v98M129.4 33h7.4M129.4 37h7.4M129.7 30.5h1l-.5 2.5zM130.2 37l.5 2.5h-1zM130.2 28v14M137.9 25.4h16.4M138.3 38.1v17.9M143.8 24.9l2.5 .5-2.5 .5zM145.4 38.5v9M147.3 38.1v6.9"/>
<path d="M149.4 29.2l2.4-.5v1zM149.4 25.4l2.4-.5v1zM149.4 29.2h17.9M164.8 28.7l2.5 .5-2.5 .5zM187.7 24l11.2 14.6M192.5 31l.7-.6 1.2 2.3zM244 36.7l-.4 2.5-.9-.3zM244 36.7l-19.1 51.5M252 21.8l-.2 2.6-1-.4zM278.6 34.1l2.1-1.4 .4 .9zM285.9 30.9l-16.4 7.4M21.2 54.4l2.5-.5v1z"/>
<path d="M21.2 54.4h79M38.5 51.1l2.4 .7-.5 .9zM38.5 51.1l44.5 22.8M84.6 49.9l2.5-.7-2 1.6zM87.1 49.2l-52.7 26.5M97.7 53.9l2.5 .5-2.5 .5zM111.8 60h1l-.5 2.5zM133.3 54.5h19M133.3 45.9h17M135.8 53.9l2.5 .6-2.5 .5zM135.8 45.4l2.5 .5-2.5 .6zM145.4 45.9l2.4-.5v1.1z"/>
<path d="M147.3 54.5l2.5-.6v1.1zM147.3 47v9M154.3 46.8l2.5-.5v1zM154.3 46.8h13M164.8 46.3l2.5 .5-2.5 .5zM186.4 60h1l-.5 2.5zM202.8 51.6l2.5 .4-.3 .9zM202.8 51.6l63.4 21.7M21.7 78.8l2.6-.5v1zM21.7 78.8h78.1M34.4 75.7l2-1.6 .4 .9zM70.3 67.3l4.4 2.3"/>
<path d="M81 72.3l2 1.6-2.5-.7zM88.2 62.5h25.7M93 72.1l6.9 4.8M97.2 78.3l2.6 .5-2.6 .5zM98.2 75.1l1.7 1.8-2.3-1zM112.3 62.5l.5 2.5h-1zM185.4 62.5h21.6M191.4 71.2l2.5-.5v1zM191.4 71.2h85M230.4 73.5l-1.7 4.6M240.3 60.7l1.2 2.3-1 .2zM240.3 60.7l12 39"/>
<path d="M241.7 60.3l-5.8 1.7M248.7 67.3l4.7 1.6M264 72l2.2 1.3-2.5-.3zM273.9 70.7l2.5 .5-2.5 .5zM33.1 86.7l10.3 .8M40.9 86.8l2.5 .7-2.6 .3zM53.7 92.9l-.8 2.4-.8-.5zM53.7 92.9l-16.4 28.4M59.4 97.2l2.5-.4-2.2 1.3zM61.9 96.8l-36.4 13M68.8 97.3l2.1 1.4-.7 .7zM68.8 97.3l27 26.9"/>
<path d="M84.8 99.2l-20.6 27.1M92.8 88.4l2.2-1.2-1.6 1.9zM99.8 83.5l-11.2 8.8M105.7 83.5h8.2M111.8 81h1l-.5 2.5zM112.3 83.5l.5 2.5h-1zM131.2 81.8v45.9M201.6 86.9l24.7 33.6M206.8 93.9l1.8 1.7-.8 .6zM224.9 100l2.2-1.2-1.6 2zM225.3 85.8l1 .3-1.4 2.1zM227.1 98.8l-31.1 24.3"/>
<path d="M231.8 98.4l-.3 2.9 .1 2.1M232 97.6l2.6 .2-.3 1zM232 97.6l36.9 9.9M232.4 96.2l-.6 2.2M251 97.5l1-.3 .3 2.5zM253.7 99.3l-5.8 1.8M256.1 88.6l2.5 .1-.2 .9zM256.1 88.6l8.4 2.2M262.9 80.6l29.1 7.8M265.4 80.8l2.3 1.2-2.5-.2zM279.3 85.1l2.5 .1-.2 .9zM35.6 106.3l2.1-1.4 .4 1z"/>
<path d="M44.5 107.8l.9 .5-1.6 1.9zM73.8 112.8l.8 .6-2 1.7zM82.9 100.9l1.9-1.7-1.1 2.3zM87.2 115l1.4 2.1-2.1-1.4zM129.7 118.7h7.1M130.7 116.2h1l-.5 2.5zM133.3 108h19M133.3 113.6h17M135.8 107.5l2.5 .5-2.5 .6zM135.8 113.1l2.5 .5-2.5 .5zM138.3 106.6v.5M138.3 107.3v10.2"/>
<path d="M145.4 113.6l2.4-.5v1zM145.4 112.1v5.1M147.3 108l2.5-.5v1.1zM147.3 106.6v.5M147.3 107.3v5.3M147.3 114.6v2.9M207.5 113.5l.7 .8-2.3 1.2zM216.8 108.6l.8 4.5M217.4 111.7l2.3-1 .2 1zM224.3 118.7l.9-.6 1.1 2.4zM232.9 108l1.5 2.4M239.5 116.7l-5-100.7 12.8 124.3"/>
<path d="M244.8 106h2.5l-2.3 1zM246.5 115.5v7.3M246.8 103l.8 4.5M247.3 106l-29.9 5.7M258.7 104.3l2.3 1.1-2.6-.1zM23 126.7l.7 .7-1.9 1.5zM28.5 120.9l-6.7 8M29.7 135.7v12.3M47.1 132.2l1 .1-.8 2.4zM47.3 134.7l13.4-118.7-7.9 124.8M52.5 138.2l1 .1-.7 2.5zM91.8 135.7v12.3"/>
<path d="M97 130.5h16.9M111.8 128h1l-.5 2.5zM129.7 122.7h7.1M131.2 122.7l.5 2.5h-1zM144.3 134.8l2.4-.6-2 1.5zM151.3 132.1l-13.6 6.3M180.8 138.5h1.1l-.5 2.5zM190.9 131.3l2.2-1.2-1.6 2zM198.9 125.3l-14 11.5M216.5 130.3l2.5-.5v1zM216.5 130.3h18M216.5 124.8v7"/>
<path d="M232 129.8l2.5 .5-2.5 .5zM234.5 121.6l2.5-.5v1zM234.5 121.6h12M239.6 120.8l.9 17.5M239.9 135.9l1-.1-.4 2.5zM244 121.1l2.5 .5-2.5 .5zM246.5 137.9l1-.1-.2 2.5zM269.5 125.5l14.5 11.2M277.4 131.6l2.3 1.2-.6 .8zM1.8 158h27.9M16.3 157.5l2.4 .5-2.4 .5zM18.7 157.3v6"/>
<path d="M24.7 158l2.5-.5v1zM24.7 156.5v6.8M29.7 146.5l2.6-.5v1zM29.7 146.5h62.1M80.2 158.3h39M83.9 154.8h27.5M86.5 154.3l2.5 .5-2.5 .5zM89 153.3v10M89.2 146l2.6 .5-2.6 .5zM94.5 154.8l2.5-.5v1zM94.5 154v9.3M117.7 158.3l.5 2.5h-1z"/>
<path d="M117.7 158.3v29M125.9 153.3l.5 2.6h-1.1zM125.9 147.5v25.4M140.8 159.2l1-.1-.2 2.5zM140.8 153.3h14M140.8 156.7l.5 2.5M141.3 159.2l.3 2.4M143.7 157.8h11.1M144.7 159.4h3.8M146.4 155.4h1l-.5 2.4zM146.9 159.4l.5 2.6h-1zM146.9 143.8v20.6"/>
<path d="M152.8 150.8h1l-.5 2.5zM153.3 157.8l.5 2.6h-1zM153.3 142v20.8M155.9 144.1h16.4M161.8 143.6l2.5 .5-2.5 .5zM164.3 141.2v4.4M167.3 144.1l2.5-.5v1zM167.3 141.2v4.4M179.9 141h53.1M10.3 164.8h3.9M11.7 164.8l.6 2.5h-1.1zM11.7 164.8v22.5"/>
<path d="M21.3 169.8h.4M21.8 169.8h1.9M22.8 169.8l.5 2.5h-1zM22.8 169.8v17.5M33.1 169.3l.5 2.5h-1zM33.1 169.3v18M54.5 173.3l.6 2.5h-1.1zM54.5 173.3v14M71.2 170.8l.5 2.5h-1zM71.2 170.8v16.5M99.3 164.8h13.8M107.4 179.3v16.4"/>
<path d="M111.6 164.8l.5 2.5h-1zM111.6 164.8v22.5M124.3 167.9h2.1M124.3 162.8h2.1M125.3 160.4h1.1l-.5 2.4zM125.9 167.9l.5 2.4h-1.1zM127.9 169.3v17M129.4 178.7l2.5-.5v.9zM129.4 178.7h18M129.4 160.9v19.2M132.1 168.2l4.6 .4M140.8 169l2.3 .2"/>
<path d="M141.3 171.5l-.2 1.2M141.6 161.7l.1 4.1-.1 3.3M141.6 169.1l.2 2.5-1-.1zM141.6 169.1l-.3 2.4M143.1 161.5l-11 1M5.1 193.6h25.1M10.3 187.3h3.9M11.2 184.8h1.1l-.6 2.5zM15.7 193.1l2.5 .5-2.5 .6zM18.2 188.8v6.4M21.3 187.3h.4M21.8 187.3h1.9"/>
<path d="M22.3 184.8h1l-.5 2.5zM25.2 193.6l2.5-.5v1.1zM25.2 188.8v6.4M32.6 184.8h1l-.5 2.5zM54 184.8h1.1l-.6 2.5zM70.7 184.8h1l-.5 2.5zM105.9 187.3h13.3M105.9 184.3h3.1M106.9 181.8h1l-.5 2.5zM107.4 187.3l.5 2.5h-1zM111.1 184.8h1l-.5 2.5zM117.2 184.8h1l-.5 2.5z"/>
<path d="M127.9 184.9l2.5-.5v.9zM127.9 184.9h19.2"/>
</g>
<g fill="#000" stroke="#000" stroke-width=".25">
<path d="M15.7 7.8l2.5-.4zM15.7 7.8l2.5-.4v1zM28.7 13.1l2.5-.6zM28.7 13.1l2.5-.6v1.1zM90.2 13.6l2.5-.5zM90.2 12.5l2.5 .6-2.5 .5zM103.3 8.4l2.4-.6zM103.3 7.4l2.4 .4-2.4 .6zM181.4 17l.5 2.5zM181.4 17l.5 2.5h-1.1zM186.9 17l.5 2.5zM186.9 17l.5 2.5h-1z"/>
<path d="M22 35.7l1.7 1.9zM22 35.7l1.7 1.9-.9 .5zM75.1 18.5l-.1 2.5zM75.1 18.5l-.1 2.5-1-.2zM80.1 25.4l-.3 2.6zM80.1 25.4l-.3 2.6-.9-.3zM112.3 32.5l.5 2.5zM112.3 32.5l.5 2.5h-1zM129.7 30.5l.5 2.5zM129.7 30.5h1l-.5 2.5zM130.2 37l.5 2.5zM130.2 37l.5 2.5h-1z"/>
<path d="M143.8 25.9l2.5-.5zM143.8 24.9l2.5 .5-2.5 .5zM149.4 29.2l2.4-.5zM149.4 29.2l2.4-.5v1zM149.4 25.4l2.4-.5zM149.4 25.4l2.4-.5v1zM164.8 29.7l2.5-.5zM164.8 28.7l2.5 .5-2.5 .5zM192.5 31l1.9 1.7zM192.5 31l.7-.6 1.2 2.3zM244 36.7l-.4 2.5zM244 36.7l-.4 2.5-.9-.3z"/>
<path d="M243.9 17.6l.2 2.6zM243.9 17.6l.2 2.6-1-.2zM252 21.8l-.2 2.6zM252 21.8l-.2 2.6-1-.4zM278.6 34.1l2.1-1.4zM278.6 34.1l2.1-1.4 .4 .9zM21.2 54.4l2.5-.5zM21.2 54.4l2.5-.5v1zM38.5 51.1l2.4 .7zM38.5 51.1l2.4 .7-.5 .9zM85.1 50.8l2-1.6zM84.6 49.9l2.5-.7-2 1.6z"/>
<path d="M97.7 54.9l2.5-.5zM97.7 53.9l2.5 .5-2.5 .5zM111.8 60l.5 2.5zM111.8 60h1l-.5 2.5zM135.8 55l2.5-.5zM135.8 53.9l2.5 .6-2.5 .5zM135.8 46.5l2.5-.6zM135.8 45.4l2.5 .5-2.5 .6zM145.4 45.9l2.4-.5zM145.4 45.9l2.4-.5v1.1zM147.3 54.5l2.5-.6zM147.3 54.5l2.5-.6v1.1z"/>
<path d="M154.3 46.8l2.5-.5zM154.3 46.8l2.5-.5v1zM164.8 47.3l2.5-.5zM164.8 46.3l2.5 .5-2.5 .5zM186.4 60l.5 2.5zM186.4 60h1l-.5 2.5zM202.8 51.6l2.5 .4zM202.8 51.6l2.5 .4-.3 .9zM21.7 78.8l2.6-.5zM21.7 78.8l2.6-.5v1zM34.4 75.7l2-1.6zM34.4 75.7l2-1.6 .4 .9z"/>
<path d="M80.5 73.2l2.5 .7zM81 72.3l2 1.6-2.5-.7zM97.2 79.3l2.6-.5zM97.2 78.3l2.6 .5-2.6 .5zM97.6 75.9l2.3 1zM98.2 75.1l1.7 1.8-2.3-1zM112.3 62.5l.5 2.5zM112.3 62.5l.5 2.5h-1zM191.4 71.2l2.5-.5zM191.4 71.2l2.5-.5v1zM240.3 60.7l1.2 2.3zM240.3 60.7l1.2 2.3-1 .2z"/>
<path d="M263.7 73l2.5 .3zM264 72l2.2 1.3-2.5-.3zM273.9 71.7l2.5-.5zM273.9 70.7l2.5 .5-2.5 .5zM40.8 87.8l2.6-.3zM40.9 86.8l2.5 .7-2.6 .3zM53.7 92.9l-.8 2.4zM53.7 92.9l-.8 2.4-.8-.5zM59.7 98.1l2.2-1.3zM59.4 97.2l2.5-.4-2.2 1.3zM68.8 97.3l2.1 1.4zM68.8 97.3l2.1 1.4-.7 .7z"/>
<path d="M95 87.2l-1.6 1.9zM92.8 88.4l2.2-1.2-1.6 1.9zM111.8 81l.5 2.5zM111.8 81h1l-.5 2.5zM112.3 83.5l.5 2.5zM112.3 83.5l.5 2.5h-1zM206.8 93.9l1.8 1.7zM206.8 93.9l1.8 1.7-.8 .6zM225.3 85.8l-.4 2.4zM225.3 85.8l1 .3-1.4 2.1zM232 97.6l2.6 .2zM232 97.6l2.6 .2-.3 1z"/>
<path d="M251 97.5l1.3 2.2zM251 97.5l1-.3 .3 2.5zM256.1 88.6l2.5 .1zM256.1 88.6l2.5 .1-.2 .9zM265.2 81.8l2.5 .2zM265.4 80.8l2.3 1.2-2.5-.2zM279.3 85.1l2.5 .1zM279.3 85.1l2.5 .1-.2 .9zM35.6 106.3l2.1-1.4zM35.6 106.3l2.1-1.4 .4 1zM44.5 107.8l-.7 2.4zM44.5 107.8l.9 .5-1.6 1.9z"/>
<path d="M73.8 112.8l-1.2 2.3zM73.8 112.8l.8 .6-2 1.7zM84.8 99.2l-1.1 2.3zM82.9 100.9l1.9-1.7-1.1 2.3zM86.5 115.7l2.1 1.4zM87.2 115l1.4 2.1-2.1-1.4zM130.7 116.2l.5 2.5zM130.7 116.2h1l-.5 2.5zM135.8 108.6l2.5-.6zM135.8 107.5l2.5 .5-2.5 .6zM135.8 114.1l2.5-.5zM135.8 113.1l2.5 .5-2.5 .5z"/>
<path d="M145.4 113.6l2.4-.5zM145.4 113.6l2.4-.5v1zM147.3 108l2.5-.5zM147.3 108l2.5-.5v1.1zM207.5 113.5l-1.6 2zM207.5 113.5l.7 .8-2.3 1.2zM217.4 111.7l2.3-1zM217.4 111.7l2.3-1 .2 1zM224.3 118.7l2 1.8zM224.3 118.7l.9-.6 1.1 2.4zM227.1 98.8l-1.6 2zM224.9 100l2.2-1.2-1.6 2z"/>
<path d="M245 107l2.3-1zM244.8 106h2.5l-2.3 1zM258.4 105.3l2.6 .1zM258.7 104.3l2.3 1.1-2.6-.1zM23 126.7l-1.2 2.2zM23 126.7l.7 .7-1.9 1.5zM47.1 132.2l.2 2.5zM47.1 132.2l1 .1-.8 2.4zM52.5 138.2l.3 2.6zM52.5 138.2l1 .1-.7 2.5zM111.8 128l.5 2.5zM111.8 128h1l-.5 2.5z"/>
<path d="M131.2 122.7l.5 2.5zM131.2 122.7l.5 2.5h-1zM144.7 135.7l2-1.5zM144.3 134.8l2.4-.6-2 1.5zM180.8 138.5l.6 2.5zM180.8 138.5h1.1l-.5 2.5zM193.1 130.1l-1.6 2zM190.9 131.3l2.2-1.2-1.6 2zM216.5 130.3l2.5-.5zM216.5 130.3l2.5-.5v1zM232 130.8l2.5-.5zM232 129.8l2.5 .5-2.5 .5z"/>
<path d="M234.5 121.6l2.5-.5zM234.5 121.6l2.5-.5v1zM239.9 135.9l.6 2.4zM239.9 135.9l1-.1-.4 2.5zM244 122.1l2.5-.5zM244 121.1l2.5 .5-2.5 .5zM246.5 137.9l.8 2.4zM246.5 137.9l1-.1-.2 2.5zM277.4 131.6l2.3 1.2zM277.4 131.6l2.3 1.2-.6 .8zM16.3 158.5l2.4-.5zM16.3 157.5l2.4 .5-2.4 .5z"/>
<path d="M24.7 158l2.5-.5zM24.7 158l2.5-.5v1zM29.7 146.5l2.6-.5zM29.7 146.5l2.6-.5v1zM86.5 155.3l2.5-.5zM86.5 154.3l2.5 .5-2.5 .5zM89.2 147l2.6-.5zM89.2 146l2.6 .5-2.6 .5zM94.5 154.8l2.5-.5zM94.5 154.8l2.5-.5v1zM125.9 153.3l.5 2.6zM125.9 153.3l.5 2.6h-1.1z"/>
<path d="M140.8 159.2l.8 2.4zM140.8 159.2l1-.1-.2 2.5zM146.4 155.4l.5 2.4zM146.4 155.4h1l-.5 2.4zM152.8 150.8l.5 2.5zM152.8 150.8h1l-.5 2.5zM161.8 144.6l2.5-.5zM161.8 143.6l2.5 .5-2.5 .5zM167.3 144.1l2.5-.5zM167.3 144.1l2.5-.5v1zM11.7 164.8l.6 2.5zM11.7 164.8l.6 2.5h-1.1z"/>
<path d="M22.8 169.8l.5 2.5zM22.8 169.8l.5 2.5h-1zM33.1 169.3l.5 2.5zM33.1 169.3l.5 2.5h-1zM54.5 173.3l.6 2.5zM54.5 173.3l.6 2.5h-1.1zM71.2 170.8l.5 2.5zM71.2 170.8l.5 2.5h-1zM111.6 164.8l.5 2.5zM111.6 164.8l.5 2.5h-1zM117.7 158.3l.5 2.5zM117.7 158.3l.5 2.5h-1z"/>
<path d="M125.3 160.4l.6 2.4zM125.3 160.4h1.1l-.5 2.4zM125.9 167.9l.5 2.4zM125.9 167.9l.5 2.4h-1.1zM129.4 178.7l2.5-.5zM129.4 178.7l2.5-.5v.9zM141.6 169.1l.2 2.5zM141.6 169.1l.2 2.5-1-.1zM146.9 159.4l.5 2.6zM146.9 159.4l.5 2.6h-1zM153.3 157.8l.5 2.6zM153.3 157.8l.5 2.6h-1z"/>
<path d="M11.2 184.8l.5 2.5zM11.2 184.8h1.1l-.6 2.5zM15.7 194.2l2.5-.6zM15.7 193.1l2.5 .5-2.5 .6zM22.3 184.8l.5 2.5zM22.3 184.8h1l-.5 2.5zM25.2 193.6l2.5-.5zM25.2 193.6l2.5-.5v1.1zM32.6 184.8l.5 2.5zM32.6 184.8h1l-.5 2.5zM54 184.8l.5 2.5zM54 184.8h1.1l-.6 2.5z"/>
<path d="M70.7 184.8l.5 2.5zM70.7 184.8h1l-.5 2.5zM106.9 181.8l.5 2.5zM106.9 181.8h1l-.5 2.5zM107.4 187.3l.5 2.5zM107.4 187.3l.5 2.5h-1zM111.1 184.8l.5 2.5zM111.1 184.8h1l-.5 2.5zM117.2 184.8l.5 2.5zM117.2 184.8h1l-.5 2.5zM127.9 184.9l2.5-.5zM127.9 184.9l2.5-.5v.9z"/>
</g>
<text font-size="13.8" x="269.6" y="198.3">77</text>
<g font-size="6.9">
<text x="146.4" y="12">A-A</text>
<text x="243" y="13.3">A</text>
<text x="7.7" y="75">B</text>
<text x="115" y="122">B</text>
<text x="130.4" y="148.9">C</text>
<text x="225" y="148.3">A</text>
<text x="37.3" y="154.3">C</text>
<text x="53.7" y="153.3">B-B</text>
</g>
<g font-size="3.4">
<text x="57.9" y="11.5">128</text>
<text x="57.9" y="6.3">180</text>
<text x="138.7" y="23.8">6</text>
<text x="189.4" y="23.7" transform="rotate(53 189.4 23.7)">R15</text>
<text x="156.5" y="27.6">36</text>
<text x="240.8" y="28.8" transform="rotate(-82 240.8 28.8)">R140</text>
<text x="70.5" y="32.3" transform="rotate(-78 70.5 32.3)">R140</text>
<text x="75.7" y="34.3" transform="rotate(-73 75.7 34.3)">R129</text>
<text x="248.1" y="30.1" transform="rotate(-75 248.1 30.1)">R135</text>
<text x="279.1" y="32.2" transform="rotate(-24 279.1 32.2)">R20</text>
<text x="26.7" y="40.6" transform="rotate(60 26.7 40.6)">R3</text>
<text x="185.3" y="41.6" transform="rotate(-90 185.3 41.6)">91</text>
<text x="123.6" y="43.3" transform="rotate(-90 123.6 43.3)">6 holes M8</text>
<text x="128" y="43.3" transform="rotate(-90 128 43.3)">equidistant</text>
<text x="140" y="44.4">14</text>
<text x="158.9" y="45.2">26</text>
<text x="48" y="52.8">158</text>
<text x="110.7" y="49.4" transform="rotate(-90 110.7 49.4)">60</text>
<text x="141" y="52.9">18</text>
<text x="94.5" y="71.2" transform="rotate(34 94.5 71.2)">R3</text>
<text x="224.7" y="69.6">170</text>
<text x="65.2" y="77.3">156</text>
<text x="110.8" y="74.8" transform="rotate(-90 110.8 74.8)">42</text>
<text x="246.3" y="73" transform="rotate(73 246.3 73)">81,7</text>
<text x="179.8" y="81.8" transform="rotate(-90 179.8 81.8)">248</text>
<text x="34" y="85.3" transform="rotate(4 34 85.3)">R4</text>
<text x="260.3" y="88.1" transform="rotate(15 260.3 88.1)">R4</text>
<text x="88.2" y="90.6" transform="rotate(-38 88.2 90.6)">R12</text>
<text x="141" y="106.5">18</text>
<text x="227.7" y="107.5" transform="rotate(-11 227.7 107.5)">61,05</text>
<text x="110.7" y="108.9" transform="rotate(-90 110.7 108.9)">94</text>
<text x="140" y="112">14</text>
<text x="129" y="116.7" transform="rotate(-90 129 116.7)">6 holes M8 equidistant</text>
<text x="24.3" y="123.5" transform="rotate(-50 24.3 123.5)">R3</text>
<text x="238.6" y="120.1">24</text>
<text x="241.4" y="124.9" transform="rotate(87 241.4 124.9)">R245</text>
<text x="247.1" y="123.5" transform="rotate(84 247.1 123.5)">R250</text>
<text x="46.4" y="129.5" transform="rotate(-84 46.4 129.5)">R239</text>
<text x="51.9" y="130.3" transform="rotate(-86 51.9 130.3)">R250</text>
<text x="223.6" y="128.7">36</text>
<text x="279.7" y="131.4" transform="rotate(38 279.7 131.4)">R20</text>
<text x="137.7" y="136.6" transform="rotate(-25 137.7 136.6)">R10</text>
<text x="184.5" y="135.1" transform="rotate(-39 184.5 135.1)">R15</text>
<text x="156.7" y="142.5">6</text>
<text x="41.8" y="144.9">124</text>
<text x="144.8" y="149.4" transform="rotate(-90 144.8 149.4)">1,6</text>
<text x="151.1" y="147.6" transform="rotate(-90 151.1 147.6)">4,5</text>
<text x="2.5" y="155.9">2 holes ⌀12</text>
<text x="92.2" y="152.6">4 holes ⌀11</text>
<text x="123.7" y="153.1" transform="rotate(-90 123.7 153.1)">9,5</text>
<text x="124.3" y="166.3" transform="rotate(-90 124.3 166.3)">5</text>
<text x="139.9" y="169.8" transform="rotate(-88 139.9 169.8)">10°</text>
<text x="10.2" y="177.9" transform="rotate(-90 10.2 177.9)">45</text>
<text x="110" y="177.9" transform="rotate(-90 110 177.9)">45</text>
<text x="116.1" y="174.7" transform="rotate(-90 116.1 174.7)">58</text>
<text x="21.2" y="180.4" transform="rotate(-90 21.2 180.4)">35</text>
<text x="31.5" y="180.2" transform="rotate(-90 31.5 180.2)">36</text>
<text x="53" y="182.2" transform="rotate(-90 53 182.2)">28</text>
<text x="69.6" y="180.9" transform="rotate(-90 69.6 180.9)">33</text>
<text x="28.6" y="197.8">562869.072 mm^3</text>
<text x="105.9" y="194.9" transform="rotate(-90 105.9 194.9)">6</text>
<text x="253.4" y="198.3">Inventor</text>
</g>
<g font-size="3.2">
<text x="71.9" y="65.8" transform="rotate(27 71.9 65.8)">⌀100</text>
<text x="250.1" y="65.6" transform="rotate(19 250.1 65.6)">⌀134</text>
<text x="41.2" y="69.8" transform="rotate(-27 41.2 69.8)">⌀118</text>
<text x="225.2" y="81.4" transform="rotate(-70 225.2 81.4)">⌀110</text>
<text x="203.8" y="86.3" transform="rotate(54 203.8 86.3)">⌀66</text>
<text x="285.4" y="84.4" transform="rotate(15 285.4 84.4)">⌀24</text>
<text x="25.5" y="107.5" transform="rotate(-20 25.5 107.5)">⌀56</text>
<text x="262.4" y="103.5" transform="rotate(15 262.4 103.5)">⌀60</text>
<text x="35.8" y="119.5" transform="rotate(-60 35.8 119.5)">⌀40</text>
<text x="92.1" y="117.5" transform="rotate(45 92.1 117.5)">⌀56</text>
<text x="62.9" y="124.4" transform="rotate(-53 62.9 124.4)">⌀40</text>
<text x="195.3" y="120.9" transform="rotate(-38 195.3 120.9)">⌀54</text>
<text x="137.2" y="176.5">⌀42,5</text>
<text x="136.9" y="182.7">⌀45,6</text>
<text x="5.9" y="191.5">⌀14</text>
</g>
</svg>
